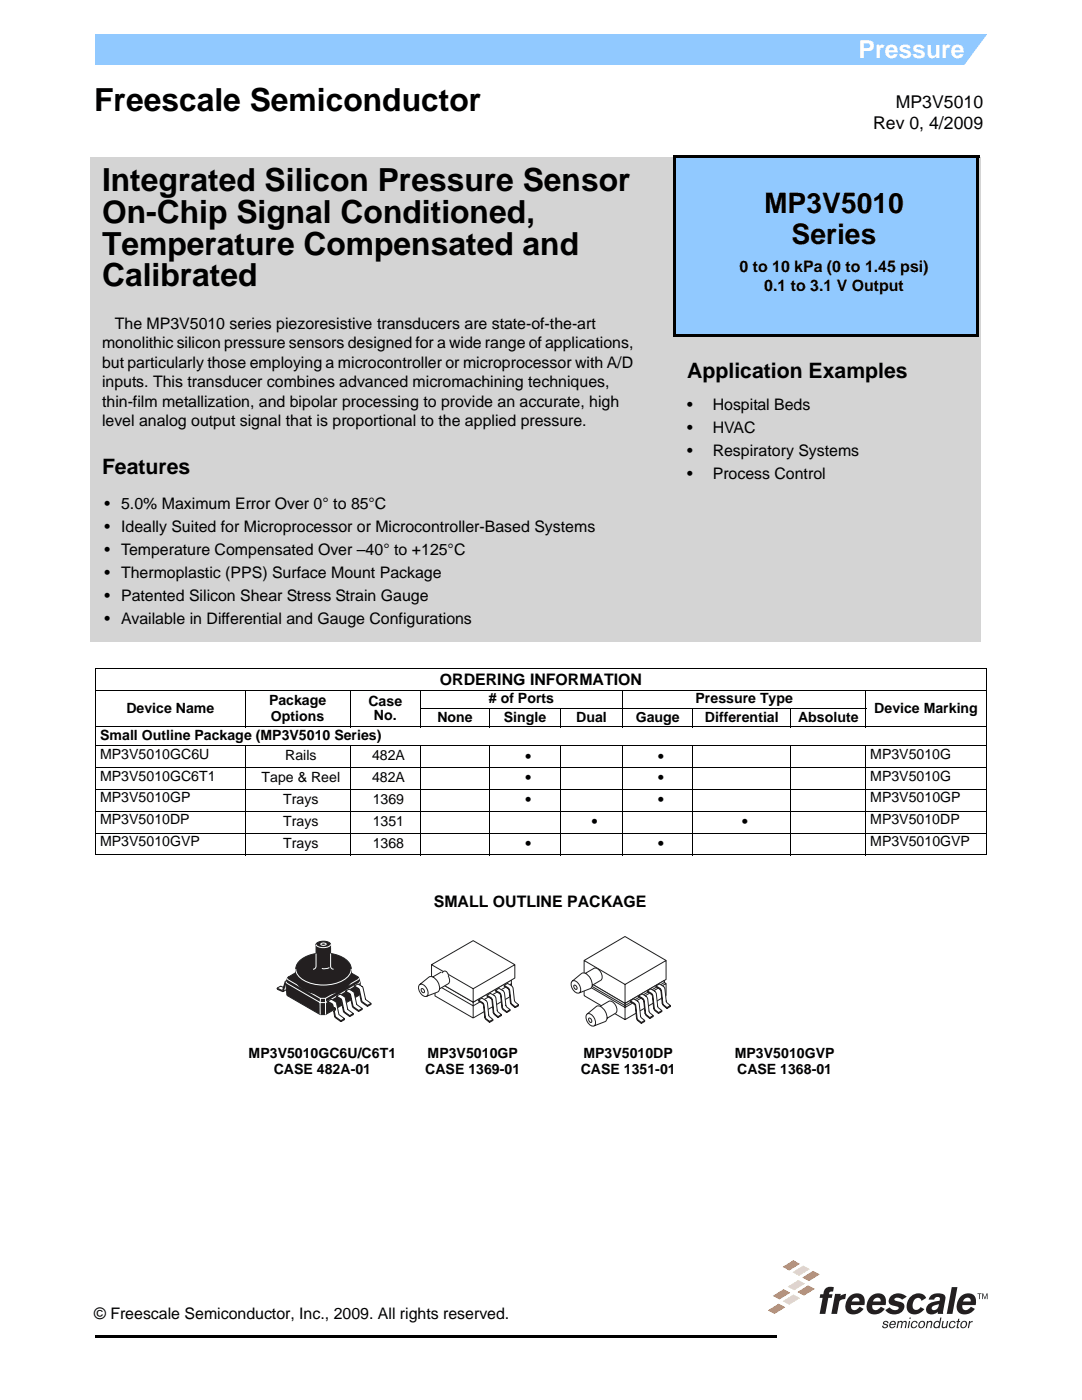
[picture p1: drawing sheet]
<svg xmlns="http://www.w3.org/2000/svg" width="216mm" height="279mm" viewBox="0 0 216 279" stroke-linecap="round" stroke-linejoin="round" font-family="sans-serif">
<path d="M19.1 266.4h135.7v.5h-135.7zM154.8 266.4h.2v.5h-.2z" fill="#000"/>
<path d="M19 6.9h177.8v6h-177.8z" fill="#91c9ff"/>
<path d="M197.3 6.4h1.5v7.1h-6.8z" fill="#fff"/>
<path d="M153.2 251.3h44v13.8h-44z" fill="#fff"/>
<g fill="#231f20">
<path d="M195 258.1h.9v.2h-.4v1h-.1v-1h-.4z"/>
<path d="M196 258.1h.2l.3 1 .4-1h.2v1.2h-.2v-1l-.3 1h-.1l-.4-1v1h-.1z"/>
<path d="M176.3 263.8a.57 .57 0 0 1 .6-.2 .57 .57 0 0 1 .4 .5h-.3a.32 .32 0 0 0-.2-.3 .32 .32 0 0 0-.4 .2l.1 .1a.54 .54 0 0 1 .5 .2 .54 .54 0 0 1 .1 .6 .61 .61 0 0 1-.7 .2 .61 .61 0 0 1-.4-.5h.3v.2l.3 .1 .3-.1v-.3a.53 .53 0 0 1-.6-.7z"/>
<path d="M179.2 263.6h.2l-.1 .2 .5-.2 .3 .2 .2-.1a.43 .43 0 0 1 .6 .1l-.1 1.3h-.3l.2-1.1-.2-.2-.4 .3-.2 1h-.2l.2-1.1-.2-.2-.4 .3-.2 1h-.2z"/>
<path d="M182 263.8a.62 .62 0 0 1 .6-.2 .62 .62 0 0 1 .5 .5h-.3v-.2a.54 .54 0 0 0-.8 .3 .54 .54 0 0 0 .3 .7l.4-.2 .1-.2h.2a.69 .69 0 0 1-1.1 .5 .69 .69 0 0 1 .1-1.2z"/>
<path d="M185 263.6h.2v.2l.1-.1a.48 .48 0 0 1 .7 .1l-.1 1.3h-.3l.2-1-.1-.2a.43 .43 0 0 0-.6 .3l-.1 .9h-.3z"/>
<path d="M188.1 263.6h.2l-.2 1 .1 .2a.43 .43 0 0 0 .6-.3l.2-.9h.2l-.3 1.5h-.2v-.2l-.1 .1a.48 .48 0 0 1-.7-.1z"/>
<path d="M189.6 263.8a.62 .62 0 0 1 .6-.2 .62 .62 0 0 1 .5 .5h-.3v-.2a.54 .54 0 0 0-.8 .3 .54 .54 0 0 0 .3 .7l.4-.2 .1-.2h.2a.69 .69 0 0 1-1.1 .5 .69 .69 0 0 1 .1-1.2z"/>
<path d="M191.2 263.2h.2l-.1 .4h.3v.2h-.3l-.2 1 .3 .1-.1 .2h-.2l-.2-.1 .2-1.2h-.3l.1-.2h.2z"/>
<path d="M193.4 263.6h.2v.3l.5-.3v.3l-.5 .2-.3 1h-.2z"/>
<path d="M177.7 263.8a.59 .59 0 0 1 .8-.2 .59 .59 0 0 1 .2 .8h-1v.3a.4 .4 0 0 0 .4 .2 .4 .4 0 0 0 .4-.3h.2a.66 .66 0 0 1-1 .5 .66 .66 0 0 1-.2-1.1zM177.8 264l-.1 .2h.8v-.2a.37 .37 0 0 0-.3-.2 .37 .37 0 0 0-.4 .2z"/>
<path d="M181.4 263.6h.2l-.3 1.5h-.2zM181.5 262.9h.2v.3h-.2z"/>
<path d="M183.5 263.8a.67 .67 0 0 1 1.1 .1 .67 .67 0 0 1-.3 1 .67 .67 0 0 1-1-.1 .67 .67 0 0 1 .2-1zM183.7 263.9a.6 .6 0 0 0 .1 1 .59 .59 0 0 0 .5-.5 .59 .59 0 0 0-.3-.6z"/>
<path d="M186.5 263.8a.58 .58 0 0 1 1 0l.1-.9h.3l-.4 2.2h-.3l.1-.2a.61 .61 0 0 1-.9 0 .61 .61 0 0 1-.1-.8zM186.8 263.9a.57 .57 0 0 0 0 1 .56 .56 0 0 0 .6-.5 .56 .56 0 0 0-.4-.6z"/>
<path d="M191.9 263.8a.67 .67 0 0 1 1 .1 .67 .67 0 0 1-.2 1 .67 .67 0 0 1-1-.1 .67 .67 0 0 1 .2-1zM192.1 263.9a.6 .6 0 0 0 .1 1 .59 .59 0 0 0 .5-.5 .59 .59 0 0 0-.3-.6z"/>
</g>
<path d="M156.2 252.8l2.1-1.3 1.3 .7-2.1 1.4z" fill="#f37121"/>
<path d="M158.1 253.9l2.2-1.3 1.3 .7-2.2 1.3z" fill="#ffd87d"/>
<path d="M160.1 255l2.1-1.4 1.3 .7-2.1 1.4z" fill="#f37121"/>
<path d="M157.2 256.8l2.1-1.3 1.3 .7-2.1 1.3z" fill="#ffd87d"/>
<g fill="#f37121">
<path d="M159.1 257.9l2.2-1.4 1.3 .7-2.2 1.4z"/>
<path d="M154.2 258.6l2.2-1.3 1.3 .7-2.2 1.3z"/>
</g>
<path d="M156.2 259.7l2.1-1.3 1.3 .7-2.1 1.3z" fill="#ffd87d"/>
<path d="M153.2 261.5l2.2-1.3 1.3 .7-2.1 1.3z" fill="#f37121"/>
<g fill="#231f20">
<path d="M164.8 257.1l.9-.3 .7 .1-.2 .9a.58 .58 0 0 0-.8 .5h.7l-.1 .7h-.7l-.6 3.2h-1.2l.6-3.2h-.5l.1-.7h.6l.1-.7z"/>
<path d="M166.6 258.2h1.2l-.1 .4 1.1-.4-.2 1-.1 .1a.92 .92 0 0 0-1 .6l-.5 2.3h-1.1z"/>
<path d="M189.9 256.9h1.1l-1 5.3h-1.1z"/>
<path d="M181.8 258.7a1.86 1.86 0 0 1 3 .3l-.9 .6a.83 .83 0 0 0-.9-.6 .83 .83 0 0 0-.8 .8 .94 .94 0 0 0-.1 1.1 .94 .94 0 0 0 .9 .5l.7-.5 .7 .4a2.13 2.13 0 0 1-3.2 .5 2.57 2.57 0 0 1 .6-3.1z"/>
<path d="M177.7 258.7a2.35 2.35 0 0 1 3.2 .1l-.9 .6-.7-.4a.48 .48 0 0 0-.6 0 .48 .48 0 0 0-.2 .5l.4 .1a2.08 2.08 0 0 1 1.5 .8 1.93 1.93 0 0 1-2.8 1.8l-.9-.7 .8-.6a1.12 1.12 0 0 0 1.8 .2 1.53 1.53 0 0 0-1.3-.6 .99 .99 0 0 1-.7-.8 .99 .99 0 0 1 .4-1z"/>
<path d="M185.9 258.4a2.62 2.62 0 0 1 2.6 .1l.1 .8-.4 2.9h-1.1v-.4a1.61 1.61 0 0 1-2.2 .1 1.58 1.58 0 0 1 1.6-2.1l1-.2v-.6a.67 .67 0 0 0-1.1 .4h-1.1l.2-.6zM186 260.8l-.1 .5a.93 .93 0 0 0 1.1 0 .93 .93 0 0 0 .4-1z"/>
<path d="M169.5 258.7a2.66 2.66 0 0 0-.6 3.1 2.22 2.22 0 0 0 3.4-.6l-.8-.4a.93 .93 0 0 1-.8 .6 .93 .93 0 0 1-.9-.5v-.4h2.7a1.68 1.68 0 0 0-.5-2.1 1.68 1.68 0 0 0-2 0zM170.3 259.2a.67 .67 0 0 1 .8-.2 .67 .67 0 0 1 .4 .7h-1.6z"/>
<path d="M173.8 258.7a2.66 2.66 0 0 0-.6 3.1 2.22 2.22 0 0 0 3.4-.6l-.8-.4a.93 .93 0 0 1-.8 .6 .93 .93 0 0 1-.9-.5v-.4h2.6a1.68 1.68 0 0 0-.4-2.1 1.68 1.68 0 0 0-2.1 0zM174.6 259.2a.67 .67 0 0 1 .8-.2 .67 .67 0 0 1 .3 .7h-1.5z"/>
<path d="M191.7 258.7a2.66 2.66 0 0 0-.5 3.1 2.22 2.22 0 0 0 3.3-.6l-.8-.4a.93 .93 0 0 1-.8 .6 .93 .93 0 0 1-.9-.5v-.4h2.7a1.68 1.68 0 0 0-.4-2.1 1.68 1.68 0 0 0-2.1 0zM192.5 259.2a.67 .67 0 0 1 .8-.2 .67 .67 0 0 1 .4 .7h-1.5z"/>
</g>
<path d="M134.9 67.2h60.4v41.7h-60.4z" fill="#d4d4d4"/>
<path d="M134.9 67.2h60.5M134.9 67.2v41.7M195.3 67.2v41.8M134.9 108.9h60.4" fill="none" stroke="#d4d4d4" stroke-width=".2"/>
<path d="M18.1 31.5h177.5v96.5h-177.5z" fill="#d4d4d4"/>
<path d="M18.1 31.5h177.6M18.1 31.4v96.6M195.6 31.5v96.6M18.1 128h177.5" fill="none" stroke="#d4d4d4" stroke-width=".2"/>
<path d="M134.8 31.5h60.5v35.7h-60.5z" fill="#91c9ff"/>
<path d="M134.8 31.5h60.6M134.8 31.4v35.8M195.3 31.5v35.8M134.7 67.2h60.6" fill="none" stroke="#91c9ff" stroke-width=".2"/>
<g fill="#fff">
<path d="M19.1 133.4h177.7v4.3h-177.7z"/>
<path d="M19.1 145.1h177.7v3.6h-177.7z"/>
<path d="M19.1 148.7h29.8v4.4h-29.8z"/>
<path d="M69.9 148.7h14v4.4h-14z"/>
<path d="M83.9 148.7h27.9v4.4h-27.9z"/>
<path d="M111.8 148.7h26.4v4.4h-26.4z"/>
<path d="M138.2 148.7h58.6v4.4h-58.6z"/>
<path d="M19.1 153.1h29.8v4.4h-29.8z"/>
<path d="M69.9 153.1h14v4.4h-14z"/>
<path d="M83.9 153.1h27.9v4.4h-27.9z"/>
<path d="M111.8 153.1h26.4v4.4h-26.4z"/>
<path d="M138.2 153.1h58.6v4.4h-58.6z"/>
<path d="M19.1 157.5h29.8v4.4h-29.8z"/>
<path d="M69.9 157.5h14v4.4h-14z"/>
<path d="M83.9 157.5h27.9v4.4h-27.9z"/>
<path d="M111.8 157.5h26.4v4.4h-26.4z"/>
<path d="M138.2 157.5h58.6v4.4h-58.6z"/>
<path d="M19.1 161.9h29.8v4.3h-29.8z"/>
<path d="M69.9 161.9h14v4.3h-14z"/>
<path d="M83.9 161.9h40.3v4.3h-40.3z"/>
<path d="M124.2 161.9h33.6v4.3h-33.6z"/>
<path d="M157.8 161.9h39v4.3h-39z"/>
<path d="M19.1 166.2h29.8v4.4h-29.8z"/>
<path d="M69.9 166.2h14v4.4h-14z"/>
<path d="M83.9 166.2h27.9v4.4h-27.9z"/>
<path d="M111.8 166.2h26.4v4.4h-26.4z"/>
<path d="M138.2 166.2h58.6v4.4h-58.6z"/>
</g>
<g fill="none" stroke="#000" stroke-width=".2">
<path d="M19 133.4h177.9M19 137.7h177.9M19.1 133.5v37M48.9 137.6v7.6M69.9 137.6v7.6M83.9 137.6v7.6M124.2 137.6v7.6M172.8 137.6v7.6M196.8 133.5v37M19 145.1h177.9M19 148.7h177.9M19 153.1h177.9"/>
<path d="M19 157.5h177.9M48.9 148.7v22M69.9 148.7v22M83.8 141.4h89.1M83.9 148.7v22M97.7 141.3v3.9M97.7 148.7v22M111.8 141.3v3.9M111.8 148.7v22M124.2 148.7v22M138.2 141.3v3.9M138.2 148.7v22"/>
<path d="M157.8 141.3v3.9M157.8 148.7v22M172.8 148.7v22M19 161.9h177.9M19 166.2h177.9M19 170.6h177.9"/>
</g>
<g fill="#fff">
<path d="M137.5 182.2h39v27.1h-39z"/>
<path d="M55.2 187.6h19v16.3h-19z"/>
</g>
<g fill="none" stroke="#231f20" stroke-width=".2">
<path d="M55.3 197.2l1.1 .4M55.3 197.2v.2M55.3 197.4l1.1 .5M56.5 197.8l-.2 .1M56.6 197.1l-.6-.3-.7 .4M57.1 196.2v.2l1 .5M57.1 196.2l.9 .4M57.1 195.9l-.2 .1-.5 1.6M57.1 195.9l.8 .5M57.5 196.4l-.3 1.1-.7 .4M57.6 195.5l1 .5M57.6 195.5l-.7 .4"/>
<path d="M57.9 196.6l-.8-.5-.5 1.7M57.9 196.4v.2M58.3 196l-.6-.2-.6 .4M58.6 196l-.7 .4M58.6 196v.2l-.7 .4M58.8 194.9h-.2l-.5 1.7M58.8 194.9l.9 .5M59.3 195.3l-.3 1.1-.7 .5M59.4 194.5l1 .5M59.4 194.5l-.7 .3M59.7 195.6l-.9-.5-.5 1.7-.2 .1M59.7 195.4v.2"/>
<path d="M60.1 195l-.6-.2-.7 .4M60.4 195l-.7 .4M60.4 195v.1l-.7 .5M60.5 193.8l.7-.4 .9 .5M60.5 194.1l-.5 1.8-1.2-.5v-.2M60.6 194.2v.2l1 .4M60.6 194.1h-.1M60.6 194.1l.8 .4M61.1 194.3l-.3 1.1-.8 .5M61.4 194.3l-.9-.5-.6 1.8-1.1-.4M61.4 194.3v.2M61.8 194.7l-.2 .1"/>
<path d="M61.8 194l-.5-.2-.7 .4M62.1 193.9l-.7 .4M62.1 193.9v.2l-.7 .4M62.2 192.8l.8-.4 .9 .5M62.3 192.8l-.2 .1-.4 1.7-1.1-.4M62.4 192.8l.8 .5M62.8 193.3l-.3 1.1-.7 .5M63.2 193.5l-.9-.5-.5 1.8M63.2 193.3v.2M63.9 192.9l-.7 .4M63.9 192.9v.2l-.7 .4"/>
</g>
<path d="M57.5 195l6.4-3.8 .7-.1 6.9 3.9 .4 1.1-.2 2.3-.2 .3-6.5 3.8h-1.1l-6.6-3.9-.3-2.4z" fill-rule="evenodd" fill="#231f20"/>
<path d="M57.5 195l6.4-3.8 .7-.1 6.9 3.9 .4 1.1-.2 2.3-.2 .3-6.5 3.8h-1.1l-6.6-3.9-.3-2.4z" fill="none" stroke="#231f20" stroke-width=".2"/>
<path d="M57.1 195.9l.2 .4 6.6 3.8M57.3 195.2l.2 .4 6.4 3.6h1.1M63.9 199.3v.8M65 199.2v3.3M71.6 195.2l-.2 .3-6.4 3.7M71.8 195.9l-.2 .3-6.6 3.9h-1.1M63.9 200.1v2.4" fill="none" stroke="#fff" stroke-width=".2"/>
<path d="M65.4 199.8l.7-.4 1 .6 .5 2.4 1.1 .9v.2l-.7 .4-1.2-.9-.2-1.2 .2-.5-.4-.2-.2-.6-.8-.5z" fill-rule="evenodd" fill="#fff"/>
<g fill="none" stroke="#231f20" stroke-width=".2">
<path d="M65.4 199.8l.8 .5M65.4 199.8l.7-.4 .8 .5 .2 .3M65.4 199.8v.2l.8 .5M66.2 200.5l.1 .1M66.2 200.3l.4 .8M66.3 200.6l.1 .5M66.4 201.1h.2a.37 .37 0 0 1 .2 .3 .37 .37 0 0 1-.2 .4M66.5 201.1h.3a.44 .44 0 0 1-.1 .7M66.6 201.1h-.2M66.7 201.8h-.1l.2 1.2 1.2 .9M66.7 201.8l.2 1M66.9 202.8l1.1 .9"/>
<path d="M67.2 200.2l.4 2.2M67.6 202.4l.1 .2M67.7 202.6l1 .7M68 203.7v.2M68.7 203.3l-.7 .4M68.7 203.3v.2l-.7 .4"/>
</g>
<path d="M67.2 198.8l.7-.4 .9 .6 .6 2.4 1.1 .9v.2l-.7 .4-1.2-.9-.6-2.4-.8-.6z" fill-rule="evenodd" fill="#fff"/>
<path d="M67.1 198.8l1 .6 .6 2.5 1.1 .8M67.2 198.8l.7-.4 .9 .6 .6 2.4 1.1 .9v.2l-.7 .4-1.2-.9-.6-2.4-.8-.6zM69.8 202.7v.2M70.5 202.3l-.7 .4" fill="none" stroke="#231f20" stroke-width=".2"/>
<path d="M68.9 197.8l.7-.4 .9 .5 .2 .3 .5 2.3 1.1 .8v.2l-.7 .4-1.1-.8-.2-.3-.5-2.2-.9-.6z" fill-rule="evenodd" fill="#fff"/>
<path d="M68.9 197.8l.9 .5M68.9 197.8l.7-.4 .9 .5 .2 .3 .5 2.3 1.1 .8v.2l-.7 .4-1.1-.8-.2-.3-.5-2.2-.9-.6zM69.8 198.3l.1 .3M70 198.6l.5 2.3 1.1 .8M71.6 201.7v.2M72.3 201.3l-.7 .4" fill="none" stroke="#231f20" stroke-width=".2"/>
<path d="M70.7 196.8l.7-.4 1 .6 .6 2.5 1 .8v.2l-.7 .3-1-.7-.3-.3-.4-2.2-.9-.6z" fill-rule="evenodd" fill="#fff"/>
<path d="M70.7 196.8l.8 .5M70.7 196.8l.7-.4 1 .6 .6 2.5 1 .8v.2l-.7 .3-1-.7-.3-.3-.4-2.2-.9-.6zM71.5 197.2l.2 .4 .6 2.3M72.3 199.9l1 .8M73.3 200.7v.1M74 200.2l-.7 .5" fill="none" stroke="#231f20" stroke-width=".2"/>
<path d="M63.1 188.3a2 2 0 0 1 2.9 .2v1.8a4.9 4.9 0 0 1 4 2.5 4.5 4.5 0 0 1-.7 4.1 8 8 0 0 1-9.5 0 3.5 3.5 0 0 1-.8-3.5 3.2 3.2 0 0 1 2.4-2.7l1.7-.4z" fill-rule="evenodd" fill="#231f20"/>
<path d="M63.1 188.3a2 2 0 0 1 2.9 .2v1.8a4.9 4.9 0 0 1 4 2.5 4.5 4.5 0 0 1-.7 4.1 8 8 0 0 1-9.5 0 3.5 3.5 0 0 1-.8-3.5 3.2 3.2 0 0 1 2.4-2.7l1.7-.4z" fill="none" stroke="#231f20" stroke-width=".2"/>
<path d="M63.1 190.3v2.5a.6 .6 0 0 1-.6 .6M63.1 188.5a2.04 2.04 0 0 0 2.8 .2l.1-.2M64 188.4l.8-.2 .3 .2-.3 .2a.54 .54 0 0 1-.8-.2zM65.7 193.1l-.7 .2h-.8M66 190.3v2.5a.58 .58 0 0 0 .6 .6M70.1 193.4a3.4 3.4 0 0 1-2.7 2.7 8.2 8.2 0 0 1-7.6-1.1l-.7-1-.1-.6" fill="none" stroke="#fff" stroke-width=".2"/>
<path d="M83.5 187.4h20.3v16.7h-20.3z" fill="#fff"/>
<path d="M86.8 195.6l7.6 4.4 7.6-4.4v3.2l-7.6 4.4-7.6-4.4z" fill-rule="evenodd" fill="#fff"/>
<path d="M86.8 195.6l7.6 4.4 7.6-4.4v3.2l-7.6 4.4-7.6-4.4zM86.8 196.3l7.6 4.4 7.6-4.4M94.4 200v3.2" fill="none" stroke="#231f20" stroke-width=".2"/>
<path d="M86.1 192.5l8.3-4.8 8.3 4.8v2.7l-8.3 4.8-8.3-4.8z" fill-rule="evenodd" fill="#fff"/>
<g fill="none" stroke="#231f20" stroke-width=".2">
<path d="M85.8 197v.2l.7 .2 .2-.2M86.1 192.5l8.3-4.8 8.3 4.8v2.7l-8.3 4.8-8.3-4.8zM86.1 192.5l8.3 4.8M86.7 196.7l-.2-.1-.7 .4M87 195.2l.2-.2 .8 .5M87 195.2l-.2 2M87.4 196.8l-.8 .6M87.6 195.3l-.2 1.5M87.7 194.4l1 .5M87.7 194.4l-.7 .4M88 195.3l-.8-.5-.3 .1-.3 2.3-.8-.2M88 195.3v.2"/>
<path d="M88.7 194.9v.2l-.7 .4M88.7 194.9l-.7 .4M94.4 197.3v2.7M102.7 192.5l-8.3 4.8"/>
</g>
<path d="M97.2 198.6l.6-.4 1 .6 .5 3 .7 .7 .1 .2-.7 .4-.8-.7-.5-2.9-.9-.7z" fill-rule="evenodd" fill="#fff"/>
<path d="M97.2 198.6l.6-.4 1 .6 .5 3 .7 .7 .1 .2-.7 .4-.8-.7-.5-2.9-.9-.7zM97.2 198.6l.7 .5M97.9 199.1l.4 .6M98.3 199.7l.2 2.3M98.5 202l.2 .4 .7 .5M99.4 202.9v.2M100 202.5l-.6 .4" fill="none" stroke="#231f20" stroke-width=".2"/>
<path d="M98.9 197.6l.7-.3 .9 .5 .2 .5 .3 2.5 .8 .7v.2l-.7 .4-.8-.7-.5-2.9-.9-.7z" fill-rule="evenodd" fill="#fff"/>
<path d="M98.9 197.6l.7-.3 .9 .5 .2 .5 .3 2.5 .8 .7v.2l-.7 .4-.8-.7-.5-2.9-.9-.7zM98.9 197.6l.8 .5 .2 .3 .4 2.8 .8 .7M101.1 201.9v.2M101.8 201.5l-.7 .4" fill="none" stroke="#231f20" stroke-width=".2"/>
<path d="M100.6 196.7l.7-.4 .9 .6 .2 .4 .2 2.4 .2 .3 .7 .5v.2l-.7 .4-.8-.7-.4-2.9-1-.7z" fill-rule="evenodd" fill="#fff"/>
<path d="M100.6 196.7l.7-.4 .9 .6 .2 .4 .2 2.4 .2 .3 .7 .5v.2l-.7 .4-.8-.7-.4-2.9-1-.7zM100.6 196.7l.7 .4 .3 .4 .4 2.7 .8 .7M103.5 200.5l-.7 .4v.2" fill="none" stroke="#231f20" stroke-width=".2"/>
<path d="M95.5 199.6l.7-.4 .9 .6 .5 3 .8 .7v.1l-.7 .4-.8-.7-.5-2.8-.9-.7z" fill-rule="evenodd" fill="#fff"/>
<path d="M95.5 199.6l.7-.4 .9 .6 .5 3 .8 .7v.1l-.7 .4-.8-.7-.5-2.8-.9-.7zM95.5 199.6l.7 .4 .3 .4 .4 2.8 .8 .6M97.7 203.8v.2M98.4 203.5l-.7 .3" fill="none" stroke="#231f20" stroke-width=".2"/>
<path d="M83.8 196.5l1.8-1.5h.8l1.7-1 .1 .2 .3-.3 .3-.1a.89 .89 0 0 1 .6 1 1.13 1.13 0 0 1 0 1.5l-1.7 1-.3 .7-2.3 .8a1.66 1.66 0 0 1-1.6-1.9z" fill-rule="evenodd" fill="#fff"/>
<path d="M83.8 196.5a1.57 1.57 0 0 1 1.3 2.3M83.8 196.5a1.57 1.57 0 0 0 1.3 2.3M84.1 197.3l.4 .1 .2 .3-.1 .4a.57 .57 0 0 1-.5-.8zM86.4 195h-.8l-1.8 1.5M86.4 195a2.61 2.61 0 0 1 1.3 2.3M87.7 197.3l-.3 .7-2.3 .8M88.1 194l-1.8 1M88.2 194.2l.3-.3 .3-.1 .5 .4 .2 .5M89.4 194.8a1.28 1.28 0 0 1 0 1.5l-1.7 1" fill="none" stroke="#231f20" stroke-width=".2"/>
<path d="M113.9 186.7h20.1v18.1h-20.1z" fill="#fff"/>
<path d="M117 196.8l-.2-.1-.7 .4M117.3 194.9l.8-.4 .9 .5M117.9 195.4l-.2 1.7-.8 .4M118.3 195.4l-.8-.5-.3 .1-.3 2.2-.2 .1-.6-.2M118.3 195.6l-.9-.5-.4 2.4h-.2l-.7-.2v-.2M118.3 195.4v.2M119 195v.2l-.7 .4M119 195l-.7 .4" fill="none" stroke="#231f20" stroke-width=".2"/>
<path d="M116.6 191.7l8.1-4.8 8.2 4.8v3.8l-8.2 4.8-8.1-4.8z" fill-rule="evenodd" fill="#fff"/>
<path d="M116.6 191.7l8.1-4.8 8.2 4.8v3.8l-8.2 4.8-8.1-4.8zM116.6 191.7l8.1 4.8M124.7 196.5v3.8M132.9 191.7l-8.2 4.8" fill="none" stroke="#231f20" stroke-width=".2"/>
<path d="M116.8 195.6l7.9 4.7 7.9-4.6v.4l.3 .2v2.4l-8.2 4.8-8.1-4.8v-2.4l.2-.2z" fill-rule="evenodd" fill="#fff"/>
<path d="M116.6 196.3v2.4l8.1 4.8M116.6 196.3l8.1 4.8 8.2-4.8M116.8 196.1v-.5l7.9 4.7M116.8 196.1l-.2 .2M132.6 196.1l.3 .2M132.6 196.1v-.4l-7.9 4.6M132.6 196.1l-7.9 4.6-7.9-4.6M132.9 196.3v2.4l-8.2 4.8M124.7 200.3v3.2" fill="none" stroke="#231f20" stroke-width=".2"/>
<path d="M127.4 198.8l.7-.4 1 .6 .2 .4 .3 2.6 .7 .7v.2l-.6 .4-.9-.7-.4-2.9-.9-.8z" fill-rule="evenodd" fill="#fff"/>
<path d="M127.4 198.8l.7-.4 1 .6 .2 .4 .3 2.6 .7 .7v.2l-.6 .4-.9-.7-.4-2.9-.9-.8zM127.4 198.8l.8 .4 .3 .4 .4 2.8 .8 .7M129.7 203.1v.2M130.3 202.7l-.6 .4" fill="none" stroke="#231f20" stroke-width=".2"/>
<path d="M129.2 197.8l.7-.4 .9 .6 .2 .4 .2 2.4 .2 .4 .7 .5v.2l-.7 .4-.8-.7-.5-2.9-.9-.8z" fill-rule="evenodd" fill="#fff"/>
<path d="M129.2 197.8l.7-.4 .7 .4 .3 .4 .3 2.6 .2 .4 .7 .5v.2l-.7 .4-.9-.9-.4-2.7-.9-.8zM129.2 197.8l.8 .4 .3 .6M130.3 198.8l.3 2.6 .8 .7M131.4 202.1v.2M132.1 201.7l-.7 .4" fill="none" stroke="#231f20" stroke-width=".2"/>
<path d="M130.9 196.8l.7-.4 .9 .6 .2 .4 .3 2.5 .8 .8v.2l-.7 .4-.8-.7-.5-2.9-.9-.7z" fill-rule="evenodd" fill="#fff"/>
<path d="M130.9 196.8l.7-.4 .9 .6 .2 .4 .3 2.5 .8 .8v.2l-.7 .4-.8-.7-.5-2.9-.9-.7zM130.9 196.8l.7 .4 .3 .4 .4 2.6 .1 .4M132.4 200.6l.7 .5M133.1 201.1v.2M133.8 200.7l-.7 .4" fill="none" stroke="#231f20" stroke-width=".2"/>
<path d="M125.8 199.7l.6-.4 .8 .5 .3 .3 .4 2.9 .7 .7v.1l-.6 .4-1-.8-.3-2.8-.9-.7z" fill-rule="evenodd" fill="#fff"/>
<path d="M125.8 199.7l.6-.4 .8 .5 .3 .3 .4 2.9 .7 .7v.1l-.6 .4-1-.8-.3-2.8-.9-.7zM125.8 199.7l.7 .5 .4 .6M126.9 200.8l.3 2.6 .8 .7M128 204.1v.1M128.6 203.7l-.6 .4" fill="none" stroke="#231f20" stroke-width=".2"/>
<path d="M114.2 195.8l1.9-1.6 .7 .1 1.7-1.1a1.11 1.11 0 0 1 1.4 .8 1.17 1.17 0 0 1 0 1.6l-1.7 1-.4 .7-2.2 .8a1.11 1.11 0 0 1-1.4-.7 1.31 1.31 0 0 1 0-1.6z" fill-rule="evenodd" fill="#fff"/>
<path d="M114.2 195.8a1.58 1.58 0 0 0 1.4 2.3M114.2 195.8a1.58 1.58 0 0 1 1.4 2.3M114.5 196.7h.4l.2 .3-.1 .5a.6 .6 0 0 1-.5-.8zM116.8 194.2l1.7-1a1.64 1.64 0 0 1 1.6 2.2l-1.9 1.2M117.8 195.3l.3 .7 .1 .6M117.8 195.3l-.7-.9-.8-.2-2.1 1.6M118.2 196.7l-.4 .6-2.2 .8" fill="none" stroke="#231f20" stroke-width=".2"/>
<path d="M117.2 202.3l1.8-1.5h.8l1.7-1a1.11 1.11 0 0 1 1.3 .8 1.15 1.15 0 0 1 0 1.6l-1.7 1-.3 .7-2.2 .8a1.6 1.6 0 0 1-1.4-2.4z" fill-rule="evenodd" fill="#fff"/>
<path d="M117.2 202.3a1.6 1.6 0 0 0 1.4 2.4M117.2 202.3a1.64 1.64 0 0 1 1.5 2.2l-.1 .2M117.5 203.2h.2a.58 .58 0 0 1 .3 .9 .62 .62 0 0 1-.5-.9zM119.8 200.8h-.8l-1.8 1.5M119.8 200.8l1.7-1a1.58 1.58 0 0 1 1.3 2.4l-1.7 1M119.8 200.8a2.7 2.7 0 0 1 1.3 2.4M121.1 203.2l-.3 .7-2.2 .8" fill="none" stroke="#231f20" stroke-width=".2"/>
<path d="M134.5 31h60.9v.6h-60.9zM134.3 66.7h60.8v.6h-60.8zM134.3 31h.5v36h-.5zM194.9 31.3h.5v36h-.5z" fill="#000"/>
<g font-size="6.3">
<text x="18.8" y="22.1">Freescale Semiconductor</text>
<text x="20.4" y="38.1">Integrated Silicon Pressure Sensor</text>
<text x="20.4" y="44.4">On-Chip Signal Conditioned,</text>
<text x="20.4" y="50.8">Temperature Compensated and</text>
<text x="20.4" y="57.2">Calibrated</text>
</g>
<g font-size="5.6">
<text x="152.5" y="42.5">MP3V5010</text>
<text x="157.9" y="48.8">Series</text>
</g>
<text font-size="4.9" fill="#fff" x="171.3" y="11.7">Pressure</text>
<g font-size="4.2">
<text x="137.1" y="75.5">Application Examples</text>
<text x="20.4" y="94.6">Features</text>
</g>
<g font-size="3.5">
<text x="178.7" y="21.5">MP3V5010</text>
<text x="174.2" y="25.7">Rev 0, 4/2009</text>
</g>
<g font-size="3.2">
<text x="147.6" y="54.2">0 to 10 kPa (0 to 1.45 psi)</text>
<text x="152.5" y="58.1">0.1 to 3.1 V Output</text>
<text x="22.9" y="65.6">The MP3V5010 series piezoresistive transducers are state-of-the-art</text>
<text x="20.4" y="69.5">monolithic silicon pressure sensors designed for a wide range of applications,</text>
<text x="20.4" y="73.4">but particularly those employing a microcontroller or microprocessor with A/D</text>
<text x="20.4" y="77.3">inputs. This transducer combines advanced micromachining techniques,</text>
<text x="20.4" y="81.2">thin-film metallization, and bipolar processing to provide an accurate, high</text>
<text x="137.1" y="81.9">•</text>
<text x="142.2" y="81.9">Hospital Beds</text>
<text x="20.4" y="85">level analog output signal that is proportional to the applied pressure.</text>
<text x="137.1" y="86.4">•</text>
<text x="142.2" y="86.4">HVAC</text>
<text x="137.1" y="91">•</text>
<text x="137.1" y="95.6">•</text>
<text x="142.2" y="91">Respiratory Systems</text>
<text x="142.2" y="95.6">Process Control</text>
<text x="20.9" y="101.6">• 5.0% Maximum Error Over 0° to 85°C</text>
<text x="20.9" y="106.2">• Ideally Suited for Microprocessor or Microcontroller-Based Systems</text>
<text x="20.9" y="110.8">• Temperature Compensated Over –40° to +125°C</text>
<text x="20.9" y="115.4">• Thermoplastic (PPS) Surface Mount Package</text>
<text x="20.9" y="120">• Patented Silicon Shear Stress Strain Gauge</text>
<text x="20.9" y="124.5">• Available in Differential and Gauge Configurations</text>
<text x="87.8" y="136.6">ORDERING INFORMATION</text>
<text x="104.9" y="152">•</text>
<text x="131.3" y="152">•</text>
<text x="104.9" y="156.4">•</text>
<text x="104.9" y="160.7">•</text>
<text x="131.3" y="156.4">•</text>
<text x="131.3" y="160.7">•</text>
<text x="118.1" y="165.1">•</text>
<text x="148.1" y="165.1">•</text>
<text x="104.9" y="169.5">•</text>
<text x="131.3" y="169.5">•</text>
<text x="86.6" y="181.1">SMALL OUTLINE PACKAGE</text>
<text x="18.8" y="263.2">© Freescale Semiconductor, Inc., 2009. All rights reserved.</text>
</g>
<g font-size="2.8">
<text x="25.2" y="142.2">Device Name</text>
<text x="53.7" y="140.6">Package</text>
<text x="54.1" y="143.8">Options</text>
<text x="73.5" y="140.8">Case</text>
<text x="74.6" y="143.6">No.</text>
<text x="97.6" y="140.4"># of Ports</text>
<text x="138.8" y="140.4">Pressure Type</text>
<text x="174.4" y="142.2">Device Marking</text>
<text x="20" y="147.7">Small Outline Package (MP3V5010 Series)</text>
<text x="87.3" y="144.1">None</text>
<text x="100.6" y="144.1">Single</text>
<text x="115" y="144.1">Dual</text>
<text x="126.9" y="144.1">Gauge</text>
<text x="140.7" y="144.1">Differential</text>
<text x="159.3" y="144.1">Absolute</text>
<text x="20" y="151.4">MP3V5010GC6U</text>
<text x="20" y="155.8">MP3V5010GC6T1</text>
<text x="56.9" y="151.7">Rails</text>
<text x="74.2" y="151.7">482A</text>
<text x="173.7" y="151.4">MP3V5010G</text>
<text x="173.7" y="155.8">MP3V5010G</text>
<text x="20" y="160.1">MP3V5010GP</text>
<text x="52.2" y="156.1">Tape &amp; Reel</text>
<text x="56.5" y="160.5">Trays</text>
<text x="74.2" y="156.1">482A</text>
<text x="74.4" y="160.5">1369</text>
<text x="173.7" y="160.1">MP3V5010GP</text>
<text x="20" y="164.5">MP3V5010DP</text>
<text x="56.5" y="164.9">Trays</text>
<text x="74.4" y="164.9">1351</text>
<text x="173.7" y="164.5">MP3V5010DP</text>
<text x="20" y="168.9">MP3V5010GVP</text>
<text x="56.5" y="169.2">Trays</text>
<text x="74.4" y="169.2">1368</text>
<text x="173.7" y="168.9">MP3V5010GVP</text>
<text x="49.6" y="211.2">MP3V5010GC6U/C6T1</text>
<text x="54.6" y="214.3">CASE 482A-01</text>
<text x="84.9" y="214.3">CASE 1369-01</text>
<text x="85.3" y="211.2">MP3V5010GP</text>
<text x="115.9" y="214.3">CASE 1351-01</text>
<text x="116.4" y="211.2">MP3V5010DP</text>
<text x="146.6" y="211.2">MP3V5010GVP</text>
<text x="147.1" y="214.3">CASE 1368-01</text>
</g>
</svg>
